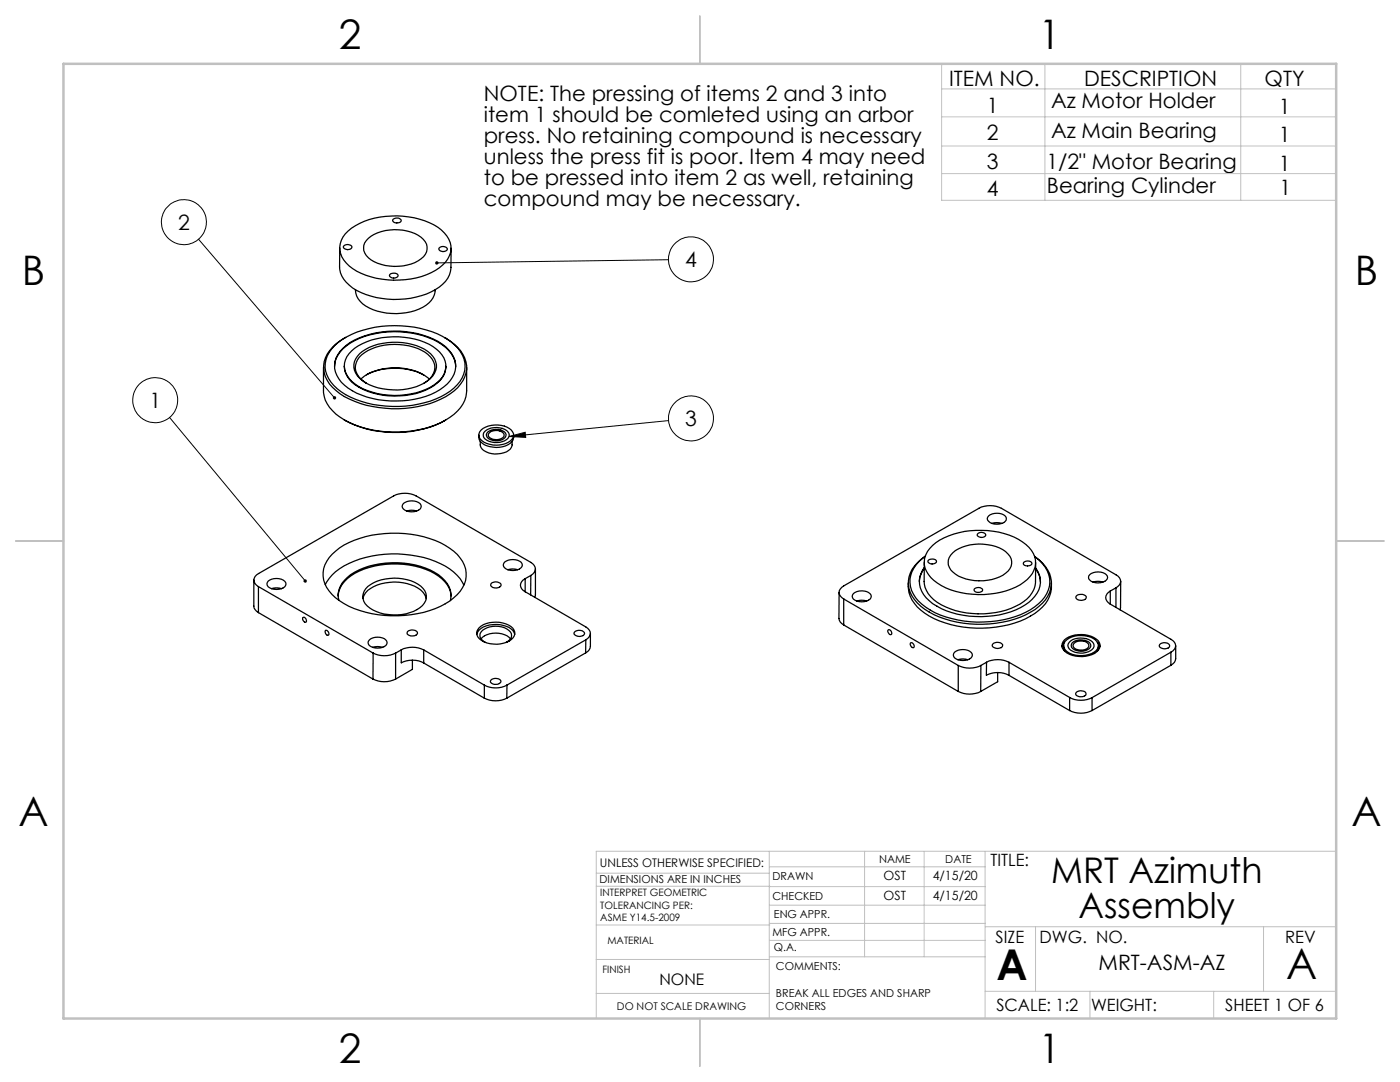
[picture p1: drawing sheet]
<svg xmlns="http://www.w3.org/2000/svg" width="279mm" height="216mm" viewBox="0 0 279 216" stroke-linecap="round" stroke-linejoin="round" font-family="sans-serif">
<g fill="none" stroke="#000" stroke-width=".2">
<path d="M39.6 47.7l27.1 31.7M133.4 51.8l-46.2 .7M33.8 83.3l27.1 32.6M101.6 87.1l3.2-.8 .1 1zM133.4 83.9l-31.8 3.2"/>
<circle cx="36.7" cy="44.3" r="4.5"/>
<circle cx="137.9" cy="51.7" r="4.5"/>
<circle cx="31" cy="79.9" r="4.5"/>
<circle cx="137.9" cy="83.5" r="4.5"/>
</g>
<g fill="none" stroke="#c0c0c0" stroke-width=".2">
<path d="M137.7 12.7h129v27.3h-78.8v-27.3M187.9 17.7h78.8M208.5 12.7v27.3M247.6 12.7v27.3M187.9 23.3h78.8M187.9 29.1h78.8M187.9 34.6h78.8M266.7 41.3v5.7M266.7 52.7v5.7M119 174.2h34.5M119 176.8h34.6M153.5 169.9v33.3"/>
<path d="M153.5 176.9h43.1M153.5 173h43.1M172.5 169.9v21M184.4 169.9v21M196.6 169.9v33.3M266.7 169.9h-147.7v33.3M119 198.2h34.5M119 191.5h34.5M119 184.6h34.6M153.5 180.6h43.1M153.5 184.3h43.1M153.5 187.6h43.1"/>
<path d="M153.6 190.9h43M196.6 197.8h70.1M196.6 184.9h70.1M206.7 184.9v12.9M217.5 197.8v5.4M242.2 197.8v5.4M252.2 184.9v12.9"/>
</g>
<path d="M139.7 3.2v9.5M3.1 107.9h9.6M266.7 107.9h9.5M139.7 203.2v9.6" fill="none" stroke="#c0c0c0" stroke-width=".25"/>
<path d="M12.7 12.7h254v190.5h-254z" fill="none" stroke="#c0c0c0" stroke-width=".5"/>
<path d="M60.7 115.6v.1a.34 .34 0 0 0 0 .5 .34 .34 0 0 0 .4 0l-.2-.3 .3 .2a.35 .35 0 0 0-.1-.4 .35 .35 0 0 0-.4-.1zM66.5 79.2a.34 .34 0 0 0 0 .4 .34 .34 0 0 0 .5 0l-.3-.2 .3 .2a.34 .34 0 0 0 0-.5 .34 .34 0 0 0-.5 .1zM101.6 87.1l3.2-.8 .1 1zM86.9 52.2v.3h.3h-.3a.33 .33 0 0 0 .4 .3 .33 .33 0 0 0 .2-.5 .33 .33 0 0 0-.6-.1z" fill="#000"/>
<g fill="none" stroke="#000" stroke-width=".25">
<path d="M67.8 49.5v3.8a5.8 5.8 0 0 0 3.4 4.7 17.2 17.2 0 0 0 15.7-.2 5.2 5.2 0 0 0 3.1-4.5v-3.8M68.6 49.1a1.04 1.04 0 0 1 1.6 .2 .99 .99 0 0 1-1.7 0zM68.9 46.7a12.9 12.9 0 0 1 9.2-3.6 15.2 15.2 0 0 1 10 2.8 4.4 4.4 0 0 1-.4 7.5 17 17 0 0 1-15.6 1.1 6.6 6.6 0 0 1-4.3-4.5 4.5 4.5 0 0 1 1.1-3.3zM70.9 57.8a4.1 4.1 0 0 0 2.8 3.7 12.2 12.2 0 0 0 11.4-.6 3.6 3.6 0 0 0 1.7-3M73.5 47.6a9.3 9.3 0 0 1 10.5-.3 2.63 2.63 0 0 1 1.2 2.6 2.63 2.63 0 0 1-1.7 2.1 9.5 9.5 0 0 1-10-.6 2.45 2.45 0 0 1 0-3.8zM77.8 54.8l.5-.3a.92 .92 0 0 1 1.1 .5 .99 .99 0 0 1-1.7 0zM78.4 43.8l.2-.2a.96 .96 0 0 1 1.5 .4 1.02 1.02 0 0 1-1.7 0zM87.6 49.5a1.04 1.04 0 0 1 1.7 .2 .99 .99 0 0 1-1.7 0zM64.6 73.3v4.6a6.6 6.6 0 0 0 3.2 5.3l.9 .6M66.7 73.1a5.9 5.9 0 0 1 3.2-4.6 18.4 18.4 0 0 1 18.3 .3 5.7 5.7 0 0 1 2.7 4.3M66.8 69a17.1 17.1 0 0 1 11.9-4 19.1 19.1 0 0 1 11.3 3.2 5.5 5.5 0 0 1 1.8 7.9 13.2 13.2 0 0 1-8.3 4.5 21.4 21.4 0 0 1-15.4-2.4 6.3 6.3 0 0 1-3.2-5.7 5.7 5.7 0 0 1 1.9-3.5zM68.4 69.5a14.4 14.4 0 0 1 8.9-3.4 16.9 16.9 0 0 1 11.7 3.1 4.7 4.7 0 0 1 .3 7.4 15.4 15.4 0 0 1-11.4 3.4 14.7 14.7 0 0 1-9.8-3.7 4.6 4.6 0 0 1 .3-6.8z"/>
<path d="M68.7 73a4.8 4.8 0 0 0 3 4.3 15.6 15.6 0 0 0 14.9-.3 4.4 4.4 0 0 0 2.4-3.9M69 67.3a7.8 7.8 0 0 0-4.4 5.6 6.5 6.5 0 0 0 3.2 5.7 21.9 21.9 0 0 0 21.1 .6 7.2 7.2 0 0 0 4.2-6.2 7.4 7.4 0 0 0-4.4-5.6M70.2 70a13.1 13.1 0 0 1 9.4-2.8 11.5 11.5 0 0 1 8.6 3.6 3.8 3.8 0 0 1-1 5.5 14.2 14.2 0 0 1-10.7 2.4 10.1 10.1 0 0 1-7.2-3.7 3.7 3.7 0 0 1 .9-5zM71.8 70.6a12.1 12.1 0 0 1 10.4-1.9 6.2 6.2 0 0 1 4.8 3.5 3.8 3.8 0 0 1-2.3 4.2 12.8 12.8 0 0 1-12.3-.4 3.3 3.3 0 0 1-.6-5.4zM72 75.6a11.4 11.4 0 0 1 10.5-1.7 7.5 7.5 0 0 1 3.2 1.8M73.1 76.5a3.4 3.4 0 0 1-1.8-4.7 8 8 0 0 1 6.5-3 10.3 10.3 0 0 1 8.1 2.4 3.1 3.1 0 0 1-.6 4.8l-.7 .5M73.1 74.8a12.9 12.9 0 0 1 11.5 0M93.1 73.3v4.7a6.5 6.5 0 0 1-3.3 5.3 21.5 21.5 0 0 1-15.5 2.5l-1.2-.3a17.1 17.1 0 0 1-4.4-1.7M68.7 83.8a21.7 21.7 0 0 0 20.2 0M95.6 86.8v.5a2.64 2.64 0 0 0 2.8 1.9 4 4 0 0 0 4-1.4l.1-1M95.8 88.1a1.91 1.91 0 0 0 1.7 2.3 4.7 4.7 0 0 0 4.3-.8 1.74 1.74 0 0 0 .4-1.5M96 85.8a5 5 0 0 1 6.1 0 1.46 1.46 0 0 1-.7 2.5 4.9 4.9 0 0 1-5.6-.7 1.34 1.34 0 0 1 .2-1.8z"/>
<path d="M96.8 86a3.6 3.6 0 0 1 4.6 .2 1.13 1.13 0 0 1-.7 1.7 3.7 3.7 0 0 1-4.1-.6 1.02 1.02 0 0 1 .2-1.3zM97.3 86.2a2.84 2.84 0 0 1 3.6 .2 1.11 1.11 0 0 1-1.1 1.5h-1a1.6 1.6 0 0 1-1.8-1.2zM97.8 86.3a2.06 2.06 0 0 1 2.8 .3 1.13 1.13 0 0 1-1.4 1.1 1.48 1.48 0 0 1-1.8-1zM50.7 115.7v5.2a1.65 1.65 0 0 0 .9 1.3M51.6 117.1l22.9 13.2M51.6 117.1v5.1M53.5 116a2.64 2.64 0 0 1 3.5 .2 1.15 1.15 0 0 1-1.3 1.4 2.25 2.25 0 0 1-2.4-.8v-.3zM54.2 117.5l1-.2 1 .2M64.9 116.7a9.9 9.9 0 0 1 5.8-4.7 22.5 22.5 0 0 1 18.2 1 8.8 8.8 0 0 1 3.7 3.7M66.3 110.6a16.6 16.6 0 0 1 10.5-4.1 19.8 19.8 0 0 1 13.8 3.5 5.7 5.7 0 0 1 2.1 6.6 10.7 10.7 0 0 1-7 5.2 22.5 22.5 0 0 1-17-1.4 7.4 7.4 0 0 1-4.2-5.4 5.5 5.5 0 0 1 1.8-4.4zM67.5 118.9a5.6 5.6 0 0 1 3.3-4.5 17.6 17.6 0 0 1 15.9 0 5.6 5.6 0 0 1 3.3 4.5M67.6 119.8a4.8 4.8 0 0 1 2.4-5.1 17.3 17.3 0 0 1 17.5 0 4.8 4.8 0 0 1 2.4 5.1"/>
<path d="M72.4 119.4l.1-.2a5.3 5.3 0 0 1 4.4-2.9 8.6 8.6 0 0 1 7.5 1.9l.7 1.3M73.4 117a9.4 9.4 0 0 1 10.6-.1 2.52 2.52 0 0 1-.2 4.3 9.4 9.4 0 0 1-10.5-.3 2.46 2.46 0 0 1 .1-3.9zM80.5 100.5a2.64 2.64 0 0 1 3.5 .3 1.15 1.15 0 0 1-1.3 1.3 2.01 2.01 0 0 1-2.4-1.1zM81.1 102l1.1-.2 .9 .2M98 116.5a1.26 1.26 0 0 1 2 .3 1.31 1.31 0 0 1-2.1 .1zM100.7 112.2a2.64 2.64 0 0 1 3.5 .3 1.18 1.18 0 0 1-1.4 1.3 2.01 2.01 0 0 1-2.4-1.1zM101.3 113.7l1-.2 1 .2M104.8 115.5a1.37 1.37 0 0 0-.9 1.3 1.37 1.37 0 0 0 .9 1.3M104.8 118.1l12.1 7a1.36 1.36 0 0 1 .9 1.3 1.36 1.36 0 0 1-.9 1.3M104.8 115.5v2.6M105.9 114.8a1.39 1.39 0 0 0 1-1.3 1.39 1.39 0 0 0-1-1.3l-22.9-13.2a5 5 0 0 0-4.4 0l-27 15.4a1.38 1.38 0 0 0-.9 1.3 1.38 1.38 0 0 0 .9 1.4M105.9 114.8l-1.1 .7"/>
<path d="M105.9 114.8v3.9M106.9 113.5l-.1 5.7M167.5 118.2l-.1 5.2a1.6 1.6 0 0 0 1 1.3M168.4 119.5l22.8 13.3M168.4 119.5v5.2M170.3 118.4a2.64 2.64 0 0 1 3.5 .3 1.15 1.15 0 0 1-1.3 1.4 2.25 2.25 0 0 1-2.4-.8v-.3zM171 119.9l1-.1 1 .1M181.3 116.3a6.5 6.5 0 0 0 3.2 6 21.9 21.9 0 0 0 18 2 11.5 11.5 0 0 0 6.6-4.5 5.7 5.7 0 0 0 .7-3.5M184.4 113.3a4.6 4.6 0 0 0 1.1 6.6 16.8 16.8 0 0 0 12.8 3 11.9 11.9 0 0 0 8.7-4.5 4.3 4.3 0 0 0-.3-5.1M184.4 113.4a4.9 4.9 0 0 0-.9 2.7M184.5 112.2l-.1 3.8a5.6 5.6 0 0 0 3.5 4.7 16.9 16.9 0 0 0 16.4-.7 5.2 5.2 0 0 0 2.4-3.9v-3.8M184.6 111a6.7 6.7 0 0 0-3.3 5.7 7.4 7.4 0 0 0 4.2 5.4 22.2 22.2 0 0 0 20.1 .1 6.9 6.9 0 0 0 4.2-6.2 7.1 7.1 0 0 0-3.3-5"/>
<path d="M184.6 111a5.6 5.6 0 0 0-2.3 7.5 11.7 11.7 0 0 0 7.7 4.9 22 22 0 0 0 15.6-1.7 6.7 6.7 0 0 0 3.9-6.3 6.7 6.7 0 0 0-3-4.3M185.2 111.8l.5-.2a.92 .92 0 0 1 1.2 .4 .99 .99 0 0 1-1.7 0zM186.1 108.8a15 15 0 0 1 11-2.9 12 12 0 0 1 8.7 3.9 4.2 4.2 0 0 1-.8 5.8 14.8 14.8 0 0 1-11 3 11.7 11.7 0 0 1-8.7-4 4.1 4.1 0 0 1 .8-5.8zM190.2 110.3a9.3 9.3 0 0 1 10.5-.2 2.52 2.52 0 0 1 0 4.3 9.4 9.4 0 0 1-10 .2 2.54 2.54 0 0 1-.5-4.3zM194.5 117.5l.2-.1a.96 .96 0 0 1 1.4 .4 1.02 1.02 0 0 1-1.7-.1zM195.1 106.5a1.04 1.04 0 0 1 1.6 .3 .99 .99 0 0 1-1.7-.1zM197.3 102.9a2.64 2.64 0 0 1 3.5 .3 1.2 1.2 0 0 1-1.4 1.4 2.01 2.01 0 0 1-2.4-1.1zM197.9 104.4l1-.1 1.1 .1M204.3 112.2l.5-.2a.7 .7 0 0 1 .8 0 .7 .7 0 0 1 .3 .6l-.5 .3a.89 .89 0 0 1-1.2-.5zM206.7 113.5a4.3 4.3 0 0 1 .9 2.7M214.8 118.9a1.5 1.5 0 0 1 2 .1 .9 .9 0 0 1-1.3 .8 .62 .62 0 0 1-.7-.9zM217.5 114.7a2.64 2.64 0 0 1 3.5 .2 1.2 1.2 0 0 1-1.4 1.4h-.5a1.61 1.61 0 0 1-1.9-1.1z"/>
<path d="M218.1 116.1l1-.1 1 .1M221.6 117.9a1.39 1.39 0 0 0-.9 1.3 1.39 1.39 0 0 0 .9 1.3M221.6 117.9v2.6M222.7 117.3a1.37 1.37 0 0 0 1-1.3 1.37 1.37 0 0 0-1-1.3l-22.9-13.3a5 5 0 0 0-4.4 0l-27 15.5a1.39 1.39 0 0 0-.9 1.3 1.39 1.39 0 0 0 .9 1.3M222.7 117.3l-1.1 .6M222.7 117.3v3.9M223.7 116l-.2 5.7M51.6 122.2l22.8 13.3M60.4 123.3a.54 .54 0 0 1 .7 .2 .54 .54 0 0 1-.2 .7l-.4-.4zM65 125.8a.59 .59 0 0 1 .6 .3 .59 .59 0 0 1-.2 .7l-.4-.4-.1-.4zM73.7 127.7a2.6 2.6 0 0 1 3.5 .3 1.15 1.15 0 0 1-1.4 1.3 2.25 2.25 0 0 1-2.3-.8v-.5zM74.4 129.2l1-.2 1 .2"/>
<path d="M74.4 135.5a5.1 5.1 0 0 0 4.6 0M74.5 130.3a5 5 0 0 0 4.5 0M74.5 130.3l-.1 5.2M79 130.3v5.2M80.1 129.7a5 5 0 0 1 4.5 0M80.1 129.7v2.6a4.9 4.9 0 0 1 4.5 0M80.1 129.7l-1.1 .6M81.3 126a1.26 1.26 0 0 1 2 .4 1.37 1.37 0 0 1-2.1 .1zM82.3 131.7v1.9l-3.3 1.9M84.6 129.7l12.1 7M84.6 129.7v2.6M84.6 132.3l12.1 7"/>
<path d="M95.1 126.6a3.2 3.2 0 0 1 3.3-2 4.5 4.5 0 0 1 4.2 1.6l.1 .4M95.6 125.2a5.5 5.5 0 0 1 6.7 .1 1.61 1.61 0 0 1-.7 2.6 5.8 5.8 0 0 1-5.9-.4 1.47 1.47 0 0 1-.1-2.3zM96 127.5a4.4 4.4 0 0 1 5.9 0M96.7 136.7a4.8 4.8 0 0 0 4.5 0M96.7 139.3a5 5 0 0 0 4.4 0M96.7 136.7v2.6M96.9 128.2a1.4 1.4 0 0 1-1.1-1.3 1.4 1.4 0 0 1 .9-1.4 4.4 4.4 0 0 1 5.2 .6 1.37 1.37 0 0 1-.9 2.1M98 135.7a1.26 1.26 0 0 1 2 .3 1.25 1.25 0 0 1-2.1-.1zM101.2 136.7l-.1 2.6M114.7 126.1a1.26 1.26 0 0 1 2 .3 1.22 1.22 0 0 1-2.2-.1zM116.9 130.3l-15.8 9M116.9 127.7l-15.7 9"/>
<path d="M116.9 127.7v2.6M117.8 126.4v2.6a1.6 1.6 0 0 1-.9 1.3M168.4 124.7l22.8 13.3M177.2 125.8a.52 .52 0 0 1 .7 .2 .52 .52 0 0 1-.2 .6l-.3-.1-.2-.4zM181.8 128.2a.59 .59 0 0 1 .6 .4 .59 .59 0 0 1-.2 .7l-.3-.2-.2-.4zM190.5 130.1a2.64 2.64 0 0 1 3.5 .3 1.15 1.15 0 0 1-1.3 1.4 2.25 2.25 0 0 1-2.4-.8v-.3zM191.1 131.6l1.1-.1 .9 .2M191.2 132.8a5.1 5.1 0 0 0 4.6 0M191.2 138a5 5 0 0 0 4.5 0M191.2 132.8v5.2M195.8 132.8l-.1 5.2M196.9 132.2a5 5 0 0 1 4.5 0"/>
<path d="M196.9 132.2v2.5a4.9 4.9 0 0 1 4.5 .1M196.9 132.2l-1.1 .6M198.1 128.5a1.41 1.41 0 0 1 2 .1 .9 .9 0 0 1-1.3 .8 .62 .62 0 0 1-.7-.9zM199.1 134.2v1.8l-3.4 2M201.4 132.2l12.1 7M201.4 132.2v2.6M201.4 134.8l12.1 7M212.3 128.8l.1 1.1M212.4 127.7a5.5 5.5 0 0 1 6.7 .1 1.61 1.61 0 0 1-.7 2.6 5.8 5.8 0 0 1-5.9-.4 1.44 1.44 0 0 1-.1-2.3zM212.4 128.1l-.5 .9M212.6 128a4.9 4.9 0 0 1 6.3 0 1.35 1.35 0 0 1-.6 2.1 5.1 5.1 0 0 1-5.6-.3 1.35 1.35 0 0 1-.1-1.8zM213.4 128.2a3.6 3.6 0 0 1 4.8 .2 1.27 1.27 0 0 1-1 1.7 3.8 3.8 0 0 1-3.8-.7 .9 .9 0 0 1 0-1.2z"/>
<path d="M213.5 139.2a4.9 4.9 0 0 0 4.4 0M213.5 139.2v2.6M214 128.3a2.73 2.73 0 0 1 3.5 0 .99 .99 0 0 1-.9 1.5 2.26 2.26 0 0 1-2.8-.9zM214.4 128.3a2.24 2.24 0 0 1 2.8 .2 1.01 1.01 0 0 1-1.2 1.2h-.5a1.07 1.07 0 0 1-1.3-1.1zM214.8 138.2l.8-.4a.93 .93 0 0 1 1.1 .7 1.33 1.33 0 0 1-2 .1zM217.9 139.2v2.6M219 128.2l.5 .8M219.2 128.8v.8l-.2 .3M221.6 120.5l12.1 7.1a1.35 1.35 0 0 1 .9 1.3 1.35 1.35 0 0 1-.9 1.2M231.5 128.6a1.23 1.23 0 0 1 1.9 .3 1.19 1.19 0 0 1-2-.1zM233.7 130.1l-15.8 9.1M233.7 130.1v2.7"/>
<path d="M233.7 132.8l-15.8 9M234.6 128.9v2.5a1.6 1.6 0 0 1-.9 1.4M213.5 141.8a5 5 0 0 0 4.4 0"/>
</g>
<g font-size="8.5">
<text x="198.9" y="195.5">A</text>
<text x="256.7" y="195.4">A</text>
</g>
<g font-size="8.1">
<text x="67.6" y="9.7">2</text>
<text x="207.3" y="9.7">1</text>
<text x="4.4" y="57">B</text>
<text x="270.4" y="57">B</text>
<text x="3.7" y="164.9">A</text>
<text x="269.7" y="164.9">A</text>
<text x="67.6" y="212.2">2</text>
<text x="207.3" y="212.2">1</text>
</g>
<g font-size="7.1">
<text x="209.8" y="176.1">MRT Azimuth</text>
<text x="215.2" y="183.2">Assembly</text>
</g>
<g font-size="4.2">
<text x="189.4" y="17.3">ITEM NO.</text>
<text x="216.3" y="17.3">DESCRIPTION</text>
<text x="252.4" y="17.3">QTY</text>
<text x="96.6" y="20.2">NOTE: The pressing of items 2 and 3 into</text>
<text x="197" y="22.5">1</text>
<text x="209.8" y="21.6">Az Motor Holder</text>
<text x="255.2" y="22.8">1</text>
<text x="96.6" y="24.4">item 1 should be comleted using an arbor</text>
<text x="96.6" y="28.5">press. No retaining compound is necessary</text>
<text x="197" y="28">2</text>
<text x="209.8" y="27.6">Az Main Bearing</text>
<text x="255.2" y="28.3">1</text>
<text x="96.6" y="32.7">unless the press fit is poor. Item 4 may need</text>
<text x="197" y="33.7">3</text>
<text x="208.8" y="33.7">1/2&quot; Motor Bearing</text>
<text x="255.2" y="34.1">1</text>
<text x="96.6" y="36.9">to be pressed into item 2 as well, retaining</text>
<text x="96.6" y="41.1">compound may be necessary.</text>
<text x="197" y="39.2">4</text>
<text x="208.9" y="38.5">Bearing Cylinder</text>
<text x="255.3" y="38.9">1</text>
<text x="35.5" y="45.8">2</text>
<text x="136.7" y="53.2">4</text>
<text x="29.8" y="81.3">1</text>
<text x="136.7" y="85">3</text>
<text x="219.2" y="193.6">MRT-ASM-AZ</text>
</g>
<g font-size="3.4">
<text x="197.7" y="172.9">TITLE:</text>
<text x="198.7" y="188.1">SIZE</text>
<text x="207.5" y="188.1">DWG. NO.</text>
<text x="256.5" y="188.2">REV</text>
<text x="198.8" y="201.7">SCALE: 1:2</text>
<text x="217.7" y="201.8">WEIGHT:</text>
<text x="244.5" y="201.7">SHEET 1 OF 6</text>
</g>
<text font-size="3.2" x="131.6" y="196.6">NONE</text>
<g font-size="2.5">
<text x="176.3" y="179.5">OST</text>
<text x="176.3" y="175.6">OST</text>
<text x="186.1" y="175.6">4/15/20</text>
<text x="186.1" y="179.5">4/15/20</text>
</g>
<text font-size="2.4" x="119.7" y="172.9">UNLESS OTHERWISE SPECIFIED:</text>
<g font-size="2.2">
<text x="175.4" y="172.2">NAME</text>
<text x="188.7" y="172.2">DATE</text>
<text x="119.7" y="176.2">DIMENSIONS ARE IN INCHES</text>
<text x="154.2" y="179.5">CHECKED</text>
<text x="154.2" y="175.6">DRAWN</text>
<text x="154.5" y="183.2">ENG APPR.</text>
<text x="154.2" y="186.7">MFG APPR.</text>
<text x="154.4" y="189.8">Q.A.</text>
<text x="154.9" y="193.6">COMMENTS:</text>
<text x="154.9" y="198.9">BREAK ALL EDGES AND SHARP</text>
<text x="154.9" y="201.6">CORNERS</text>
</g>
<text font-size="2.1" x="123.1" y="201.6">DO NOT SCALE DRAWING</text>
<g font-size="2">
<text x="119.8" y="178.8">INTERPRET GEOMETRIC</text>
<text x="119.8" y="181.3">TOLERANCING PER:</text>
<text x="119.8" y="183.8">ASME Y14.5-2009</text>
<text x="121.2" y="188.4">MATERIAL</text>
<text x="120.2" y="194.1">FINISH</text>
</g>
</svg>
